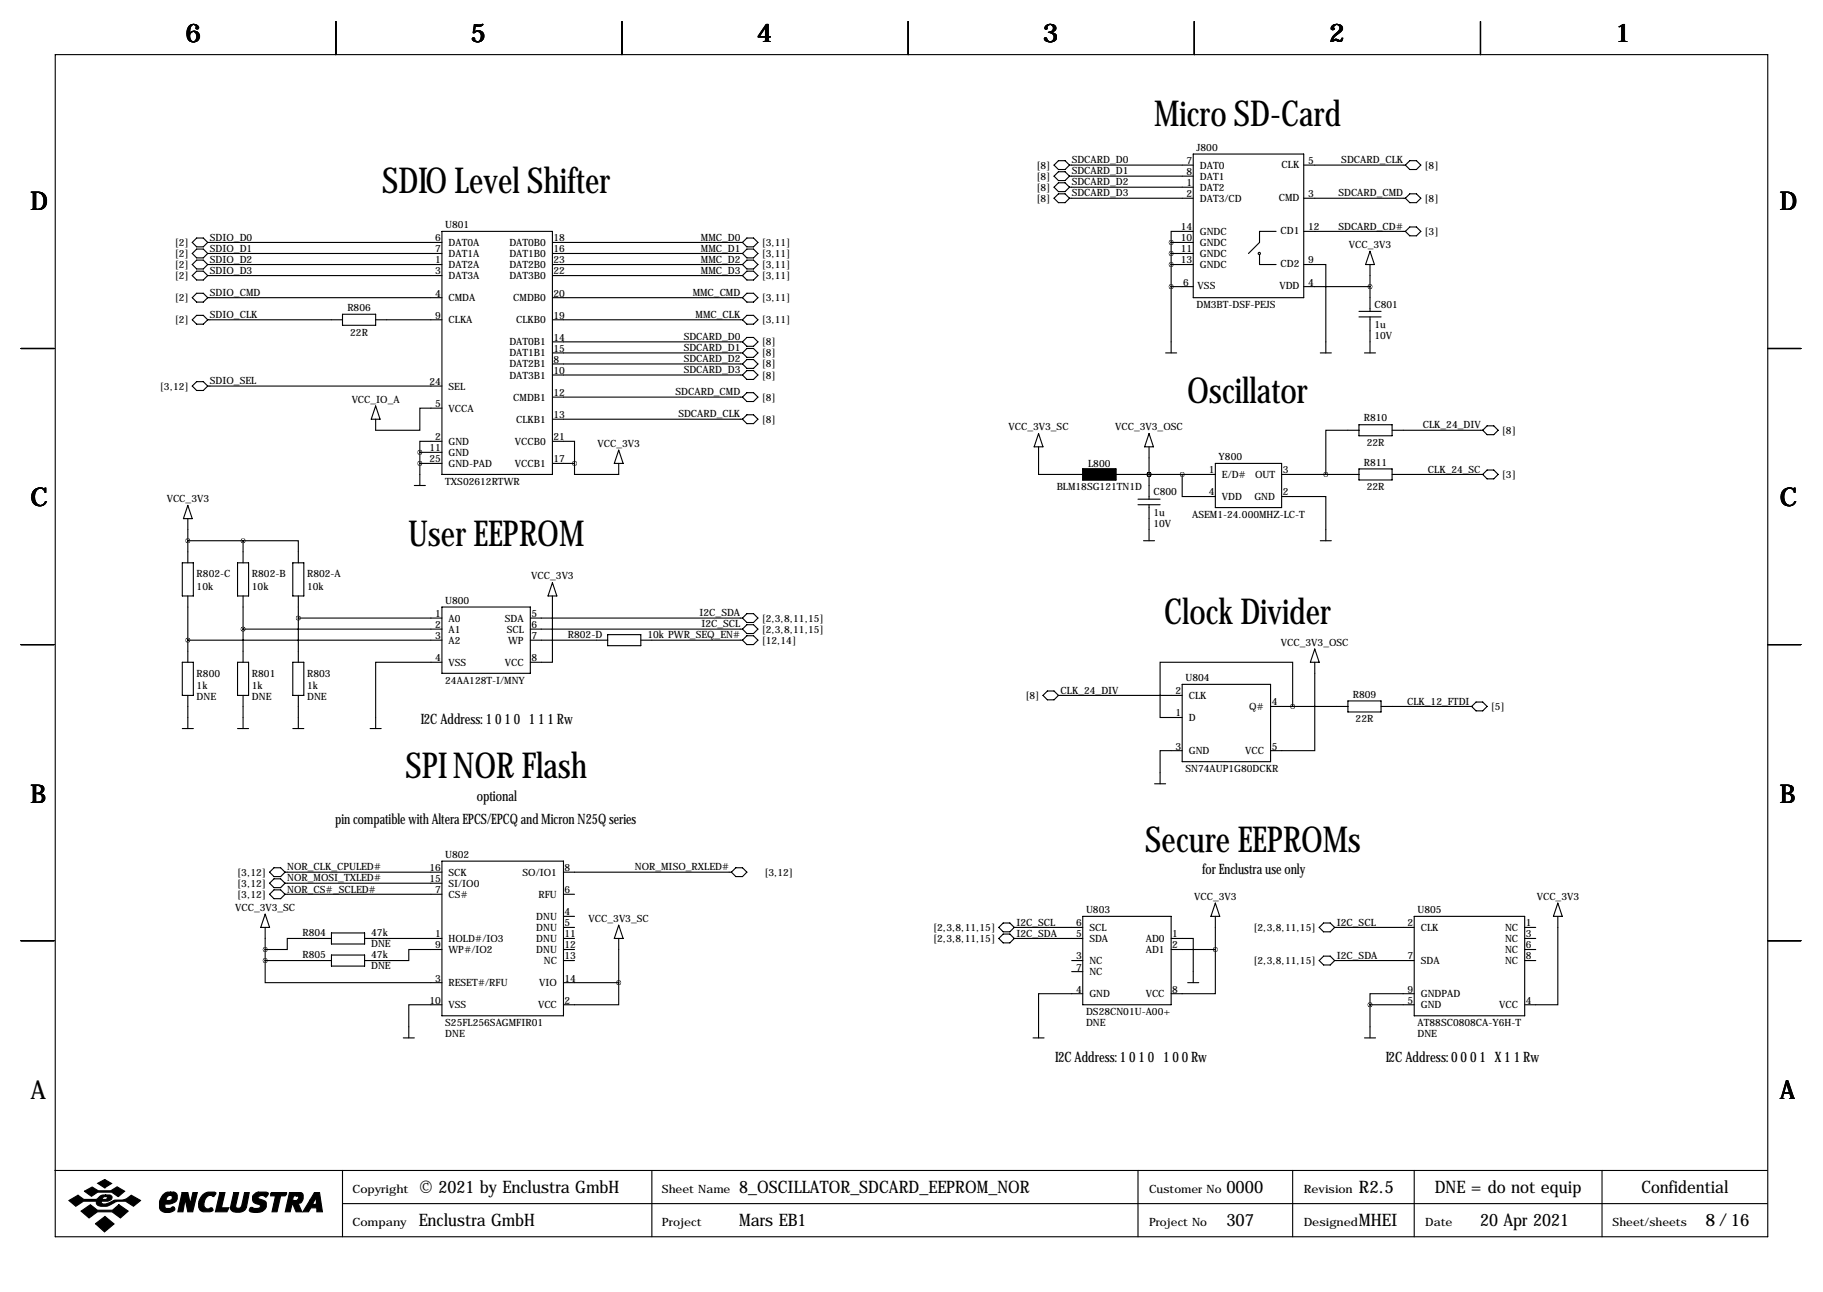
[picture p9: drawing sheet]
<svg xmlns="http://www.w3.org/2000/svg" width="419mm" height="297mm" viewBox="0 0 419 297" stroke-linecap="round" stroke-linejoin="round" font-family="sans-serif">
<g fill="none" stroke="#000" stroke-width=".25">
<path d="M12.7 12.6h393.7v271.7h-393.7zM77.2 4.9v7.7M143 4.9v7.7M208.8 4.9v7.7M274.6 4.9v7.7M340.4 4.9v7.7M242.3 38l1-1.1h1.6l1 1.1-1 1h-1.6zM245.9 38h28.4M274.3 35.4h25.4v33h-25.4zM299.7 38h23.4M324.1 36.9h1.5l1 1.1-1 1h-1.5l-1-1zM44.2 55.7l1-1h1.5l1.1 1-1.1 1.1h-1.5z"/>
<path d="M44.2 58.3l1-1h1.5l1.1 1-1.1 1h-1.5zM47.8 55.7h53.8M47.8 58.3h53.8M101.6 53.2h25.4v55.9h-25.4zM127 55.7h43.7M127 58.3h43.7M170.7 55.7l1-1h1.5l1 1-1 1.1h-1.5zM170.7 58.3l1-1h1.5l1 1-1 1h-1.5zM242.3 40.5l1-1h1.6l1 1-1 1h-1.6zM242.3 43l1-1h1.6l1 1-1 1.1h-1.6zM242.3 45.6l1-1h1.6l1 1-1 1h-1.6zM245.9 40.5h28.4"/>
<path d="M245.9 43h28.4M245.9 45.6h28.4M269.2 55.7h5.1M269.2 58.3h5.1M269.2 55.7v25.4M274.3 53.2h-5.1v2.5M289.6 58.5v2.3h3.8M293.4 53.2h-3.8v2.5l-2.6 2.6M299.7 53.2h23.4M299.7 45.6h23.4M315 57.8l1 3h-2.1zM324.1 44.6h1.5l1 1-1 1h-1.5l-1-1z"/>
<path d="M324.1 52.2h1.5l1 1-1 1h-1.5l-1-1zM44.2 60.8l1-1h1.5l1.1 1-1.1 1h-1.5zM44.2 63.4l1-1.1h1.5l1.1 1.1-1.1 1h-1.5zM44.2 73.5l1-1h1.5l1.1 1-1.1 1h-1.5zM45.2 67.4h1.5l1.1 1-1.1 1.1h-1.5l-1-1.1zM47.8 68.4h53.8M47.8 60.8h53.8M47.8 73.5h30.9M47.8 63.4h53.8M78.7 72.2h7.7v2.6h-7.7zM86.4 73.5h15.2M127 68.4h43.7"/>
<path d="M127 60.8h43.7M127 73.5h43.7M127 63.4h43.7M127 78.6h43.7M170.7 60.8l1-1h1.5l1 1-1 1h-1.5zM170.7 63.4l1-1.1h1.5l1 1.1-1 1h-1.5zM170.7 73.5l1-1h1.5l1 1-1 1h-1.5zM171.7 67.4h1.5l1 1-1 1.1h-1.5l-1-1.1zM171.7 77.6h1.5l1 1-1 1h-1.5l-1-1zM269.2 60.8h5.1M269.2 65.9h5.1M299.7 60.8h5.1v20.3"/>
<path d="M299.7 65.9h15.3M312.4 71.6h5.1M312.4 72.9h5.1M315 60.8v10.8M315 72.9v8.2M4.8 80.1h7.6M44.2 88.8l1-1.1h1.5l1.1 1.1-1.1 1h-1.5zM47.8 88.8h53.8M86.4 93.3l1 3.1h-2.1zM101.6 93.8h-5.1v5.1h-10.1v-2.5M127 91.3h43.7M127 81.1h43.7"/>
<path d="M127 83.7h43.7M127 86.2h43.7M127 96.4h43.7M170.7 81.1l1-1h1.5l1 1-1 1.1h-1.5zM171.7 82.7h1.5l1 1-1 1h-1.5l-1-1zM171.7 85.2h1.5l1 1-1 1h-1.5l-1-1zM171.7 90.3h1.5l1 1-1 1h-1.5l-1-1zM171.7 95.4h1.5l1 1-1 1h-1.5l-1-1zM238.8 99.7l1 3h-2.1zM264.2 99.7l1 3h-2.1zM268 81.1h2.5M303.5 81.1h2.6"/>
<path d="M312.4 98.9h-7.6v10.2M312.4 97.6h7.6v2.6h-7.6zM313.7 81.1h2.5M320 98.9h20.9M341.9 97.9h1.5l1 1-1 1h-1.5l-1-1zM406.4 80.1h7.6M43.2 119.2v10.2M43.2 116.2l1 3h-2zM95.2 111.6h2.6M96.5 106.5h5.1M96.5 104h5.1M96.5 104v7.6"/>
<path d="M101.6 101.5h-5.1v2.5M127 101.5h5.1v5M127 106.5h5.1M132.1 106.5v2.6h10.1v-2.6M142.2 103.5l1.1 3h-2.1zM238.8 102.7v6.4h10.1M248.9 107.8h7.6v2.5h-7.6zM256.5 109.1h22.9M261.6 114.8h5.1M261.6 116h5.1M264.2 109.1h.1M264.2 102.7v12.1"/>
<path d="M264.2 116v8.3M271.8 109.1v5.1h7.6M279.4 106.5h15.2v10.2h-15.2zM294.6 114.2h10.2v10.1M294.6 109.1h17.8M312.4 107.8h7.6v2.5h-7.6zM320 109.1h20.9M341.9 108.1h1.5l1 1-1 1h-1.5l-1-1zM41.9 129.4h2.5v7.6h-2.5zM43.2 137v15.3M43.2 124.3h12.7M54.6 129.4h2.5v7.6h-2.5z"/>
<path d="M55.9 124.3h12.7v5.1M55.9 124.3v5.1M55.9 137v15.3M67.3 129.4h2.5v7.6h-2.5zM68.6 137v15.3M101.6 139.6h20.3v15.2h-20.3zM127 137v15.3h-5.1M127 134l1 3h-2zM262.9 124.3h2.5M303.5 124.3h2.6M4.8 148.2h7.6M41.9 152.3h2.5v7.6h-2.5z"/>
<path d="M43.2 147.2h58.4M43.2 159.9v7.6M54.6 152.3h2.5v7.6h-2.5zM55.9 144.6h45.7M55.9 159.9v7.6M67.3 152.3h2.5v7.6h-2.5zM68.6 142.1h33M68.6 159.9v7.6M101.6 152.3h-15.2v15.2M121.9 142.1h48.8M121.9 144.6h48.8M121.9 147.2h17.8"/>
<path d="M139.7 145.9h7.6v2.5h-7.6zM147.3 147.2h23.4M170.7 142.1l1-1h1.5l1 1-1 1h-1.5zM171.7 146.2h1.5l1 1-1 1h-1.5l-1-1zM171.7 143.6h1.5l1 1-1 1.1h-1.5l-1-1.1zM239.8 159.9l1-1h1.5l1 1-1 1h-1.5zM243.3 159.9h28.5M271.8 157.3h20.3v17.8h-20.3zM302.3 152.3v20.3h-10.2M302.3 149.2l1 3.1h-2.1zM406.4 148.2h7.6M41.9 167.5h2.5"/>
<path d="M54.6 167.5h2.5M67.3 167.5h2.5M85.1 167.5h2.5M271.8 172.6h-5.1v7.6M292.1 162.4h17.8M297.2 162.4v-10.1h-30.5v12.7h5.1M309.9 161.1h7.6v2.6h-7.6zM317.5 162.4h20.8M339.3 161.4h1.6l1 1-1 1h-1.6l-1-1zM63 199.5h1.5l1 1-1 1h-1.5l-1-1zM101.6 198h27.9v35.5h-27.9zM169.2 199.5h1.5l1 1-1 1h-1.5l-1.1-1z"/>
<path d="M265.4 180.2h2.6M4.8 216.3h7.6M61 210.2l1 3h-2.1zM61 213.2v7.6M62 205.6l1-1h1.5l1 1-1 1h-1.5zM62 203.1l1-1.1h1.5l1 1.1-1 1h-1.5zM65.5 200.5h36.1M65.5 203.1h36.1M65.5 205.6h36.1M76.2 215.8h-10.2v2.5h-5M76.2 214.5h7.6v2.5h-7.6zM76.2 219.6h7.6v2.5h-7.6z"/>
<path d="M83.8 215.8h17.8M101.6 218.3h-7.6v2.5h-10.2M129.5 215.8h2.6M129.5 210.7h2.6M129.5 213.2h2.6M129.5 218.3h2.6M129.5 200.5h38.6M129.5 205.6h2.6M142.2 212.7l1.1 3.1h-2.1zM142.2 215.8v10.1M229.6 215.8l1-1.1h1.6l1 1.1-1 1h-1.6zM229.6 213.2l1-1h1.6l1 1-1 1h-1.6z"/>
<path d="M233.2 215.8h15.7M233.2 213.2h15.7M248.9 210.7h20.3v20.3h-20.3zM269.2 215.8h5.1v10.1M269.2 218.3h10.2M279.4 218.3v10.2h-10.2M279.4 210.7v7.6M279.4 207.6l1 3.1h-2zM303.3 213.2l1-1h1.5l1 1-1 1h-1.5zM306.8 213.2h18.3M325.1 210.7h25.4v22.8h-25.4zM350.5 215.8h2.6"/>
<path d="M350.5 213.2h2.6M350.5 218.3h2.6M358.1 210.7v20.3h-7.6M358.1 207.6l1.1 3.1h-2.1zM406.4 216.3h7.6M61 220.8v5.1h40.6M61 220.8h15.2M92.7 238.6h2.5M101.6 231h-7.6v7.6M129.5 220.8h2.6M129.5 225.9h12.7M142.2 225.9v5.1h-12.7"/>
<path d="M237.5 238.6h2.5M246.4 220.8h2.5M246.4 223.4h2.5M248.9 228.5h-10.1v10.1M273 225.9h2.6M303.3 220.8l1-1h1.5l1 1-1 1.1h-1.5zM306.8 220.8h18.3M313.7 238.6h2.5M315 231v7.6M315 231h10.1M325.1 228.5h-10.1v2.5M350.5 220.8h2.6"/>
<path d="M12.6 269.1h393.7M78.7 269.1v15.2M78.7 276.7h327.6M149.9 269.1v15.2M261.6 269.1v15.2M297.2 269.1v15.2M325.1 269.1v15.2M368.3 269.1v15.2"/>
<circle cx="289.5" cy="58.3" r=".25"/>
</g>
<g fill="#000" stroke="#000" stroke-width=".25">
<path d="M248.9 107.8h7.6v2.5h-7.6zM15.8 276l2.1-1.2 1.4 1h2.8l.3-.2a1.77 1.77 0 0 1 1.9-.9v.4l-.6 .2-.2 .5h.9l.3-.6-.4-.1v-.4h.9a.59 .59 0 0 1 .6 .7l-.2 .4-.8 .4h-1.4l-.1 .1 .1 .4a3.2 3.2 0 0 0 2.7-.7l.3-.1a4 4 0 0 0 3.8-1.1l2.1 1.2-1.6 1.3a4 4 0 0 0-5.5-.2 2.66 2.66 0 0 1-2.9-.2l-.1-.7h-3l-1.8 1.1zM19.4 273.9l1.8-1 1.4 .9h2.9l1.4-.9 1.8 1-1.5 1.2-1.5-1h-3.2l-1.5 .9zM22.5 272l1.6-.8 1.6 .9-1.6 1zM18.6 278.4l2.2-1.4 1.6 1.2h3.5l1.4-1.2 2.2 1.4-1.8 1.6-1.9-1.4h-3.4l-1.9 1.4zM37.4 274.7a1.75 1.75 0 0 1 1.8-.6v.7a.82 .82 0 0 0-.8 1.2h.6a.6 .6 0 0 0 .6-.5 .6 .6 0 0 0-.4-.7v-.7h.8l.5 .3a1.61 1.61 0 0 1 0 1.7 1.61 1.61 0 0 1-1.5 .7h-1v.9l.2 .1h.9l.7-.4 .4 .4a1.06 1.06 0 0 1-1.3 1 1.82 1.82 0 0 1-2.2-1.1 3.5 3.5 0 0 1 .7-3zM41.9 274.2h1.3l.5 2.6 .6-2.6h1.1l-1.1 4.4h-1.1l-.6-2.9-.5 2.9h-1.2zM46.7 274.6a2.78 2.78 0 0 1 2.9-.4l-.4 .9a1.32 1.32 0 0 0-2.1 .8l-.2 .8a.98 .98 0 0 0 1.1 1.2 .55 .55 0 0 1 .6-.2 .55 .55 0 0 1 .4 .6l-.7 .3-1.8-.1a1.79 1.79 0 0 1-.8-2.3zM50.5 274.2h1.2l-.8 3.5h1.7l-.4 .9h-2.7zM53.7 274.2h1.2l-.7 3.1a.73 .73 0 0 0 .7 .5 .73 .73 0 0 0 .7-.6l.6-3h1.1l-.7 3.4a2.28 2.28 0 0 1-3.6 .4v-.4zM58.3 274.7l.8-.6h2.1l.5 .2v.2l-.6 .7a.96 .96 0 0 0-1-.4 .96 .96 0 0 0-.8 .6l1.7 .8a1.71 1.71 0 0 1-.1 1.8 1.71 1.71 0 0 1-1.7 .8l-1.4-.2a.51 .51 0 0 1-.4-.7 .51 .51 0 0 1 .8-.2l1 .1a.52 .52 0 0 0 .6-.2 .52 .52 0 0 0-.2-.7 1.39 1.39 0 0 1-1.4-.6 1.39 1.39 0 0 1 .1-1.6zM62.2 274.4l.2-.2h3.5l-.1 .4-.3 .3h-1l-.8 3.7h-1.2l.8-3.7h-1.1z"/>
<path d="M66.5 274.2h1.7v.7h-.7l-.2 1.1h.9l.3-.3a.44 .44 0 0 0 .1-.5 .44 .44 0 0 0-.4-.3v-.7h1l.3 .2 .2 .3v.9a1.03 1.03 0 0 1-1.2 1l.9 2h-1.3l-.8-1.8h-.1l-.5 1.8h-1.1zM72.3 274.2h1.2l.6 4.4h-1.3v-.9h-1.3l-.6 .9h-1.3l1.7-2.7h1l-.4 .8 .2 .2h.4l.2-.2v-1.5l-.4 .7h-1zM21.9 281.3l2.2-1.6 2.1 1.7-2.2 1.8z"/>
</g>
<path d="M269.2 58.3a.05 .05 0 0 0 .1 0 .05 .05 0 0 0-.1 0zM269.2 55.7a.05 .05 0 0 0 .1 0 .05 .05 0 0 0-.1 0zM314.9 65.9a.05 .05 0 0 0 .1 0 .05 .05 0 0 0-.1 0zM132 106.5a.05 .05 0 0 0 .1 0 .05 .05 0 0 0-.1 0zM96.5 106.5a.05 .05 0 0 0 .1 0 .05 .05 0 0 0-.1 0zM96.5 104a.05 .05 0 0 0 .1 0 .05 .05 0 0 0-.1 0zM271.7 109.1a.05 .05 0 0 0 .1 0 .05 .05 0 0 0-.1 0zM264.1 109.1a.05 .05 0 0 0 .1 0 .05 .05 0 0 0-.1 0zM297.1 162.4a.05 .05 0 0 0 .1 0 .05 .05 0 0 0-.1 0zM68.5 142.1a.05 .05 0 0 0 .1 0 .05 .05 0 0 0-.1 0zM55.8 144.6a.05 .05 0 0 0 .1 0 .05 .05 0 0 0-.1 0zM43.1 147.2a.05 .05 0 0 0 .1 0 .05 .05 0 0 0-.1 0zM55.8 124.3a.05 .05 0 0 0 .1 0 .05 .05 0 0 0-.1 0zM142.2 225.9a.05 .05 0 0 0 .1 0 .05 .05 0 0 0-.1 0zM269.2 60.8a.05 .05 0 0 0 .1 0 .05 .05 0 0 0-.1 0zM269.2 65.9a.05 .05 0 0 0 .1 0 .05 .05 0 0 0-.1 0zM43.1 124.3a.05 .05 0 0 0 .1 0 .05 .05 0 0 0-.1 0zM314.9 231a.05 .05 0 0 0 .1 0 .05 .05 0 0 0-.1 0zM264.1 109.1a.05 .05 0 0 0 .1 0 .05 .05 0 0 0-.1 0zM60.9 220.8a.05 .05 0 0 0 .1 0 .05 .05 0 0 0-.1 0zM60.9 218.3a.05 .05 0 0 0 .1 0 .05 .05 0 0 0-.1 0z" fill="#000" stroke="#000" stroke-width="1"/>
<g font-size="8.2">
<text x="265.3" y="29.1">Micro SD-Card</text>
<text x="87.8" y="44.3">SDIO Level Shifter</text>
<text x="272.9" y="92.6">Oscillator</text>
<text x="93.8" y="125.6">User EEPROM</text>
<text x="267.6" y="143.4">Clock Divider</text>
<text x="93.2" y="178.9">SPI NOR Flash</text>
<text x="263.3" y="195.9">Secure EEPROMs</text>
</g>
<g font-size="5.9">
<text x="42.7" y="9.8">6</text>
<text x="108.2" y="9.8">5</text>
<text x="174" y="9.8">4</text>
<text x="239.8" y="9.8">3</text>
<text x="305.6" y="9.8">2</text>
<text x="371.3" y="9.8">1</text>
<text x="7" y="48.4">D</text>
<text x="409.2" y="48.4">D</text>
<text x="7" y="116.4">C</text>
<text x="409.2" y="116.4">C</text>
<text x="7" y="184.5">B</text>
<text x="409.2" y="184.5">B</text>
<text x="7" y="252.6">A</text>
<text x="409.2" y="252.6">A</text>
</g>
<g font-size="4">
<text x="96.3" y="274.2">© 2021 by Enclustra GmbH</text>
<text x="169.9" y="274.2">8_OSCILLATOR_SDCARD_EEPROM_NOR</text>
<text x="281.9" y="274.2">0000</text>
<text x="312.4" y="274.2">R2.5</text>
<text x="329.8" y="274.2">DNE = do not equip</text>
<text x="377.3" y="274.2">Confidential</text>
<text x="96.3" y="281.8">Enclustra GmbH</text>
<text x="169.9" y="281.8">Mars EB1</text>
<text x="281.9" y="281.8">307</text>
<text x="312.4" y="281.8">MHEI</text>
<text x="340.3" y="281.8">20 Apr 2021</text>
<text x="392.1" y="281.8">8 / 16</text>
</g>
<g font-size="3.3">
<text x="96.8" y="166.5">I2C Address: 1 0 1 0 1 1 1 Rw</text>
<text x="109.6" y="184.3">optional</text>
<text x="77.1" y="189.3">pin compatible with Altera EPCS/EPCQ and Micron N25Q series</text>
<text x="276.4" y="201">for Enclustra use only</text>
<text x="242.6" y="244.1">I2C Address: 1 0 1 0 1 0 0 Rw</text>
<text x="318.6" y="244.1">I2C Address: 0 0 0 1 X 1 1 Rw</text>
</g>
<g font-size="2.6">
<text x="81" y="274.2">Copyright</text>
<text x="152.1" y="274.2">Sheet Name</text>
<text x="264.2" y="274.2">Customer No</text>
<text x="299.7" y="274.2">Revision</text>
<text x="81" y="281.8">Company</text>
<text x="152.1" y="281.8">Project</text>
<text x="264.2" y="281.8">Project No</text>
<text x="299.7" y="281.8">Designed</text>
<text x="327.7" y="281.8">Date</text>
<text x="370.7" y="281.8">Sheet/sheets</text>
</g>
<g font-size="2.3">
<text x="275.1" y="34.7">J800</text>
<text x="238.3" y="38.8">[8]</text>
<text x="238.3" y="41.3">[8]</text>
<text x="246.4" y="37.6">SDCARD_D0</text>
<text x="246.4" y="40.1">SDCARD_D1</text>
<text x="272.8" y="37.7">7</text>
<text x="272.8" y="40.2">8</text>
<text x="275.8" y="38.8">DAT0</text>
<text x="275.8" y="41.3">DAT1</text>
<text x="294.6" y="38.5">CLK</text>
<text x="300.7" y="37.7">5</text>
<text x="308.4" y="37.6">SDCARD_CLK</text>
<text x="327.5" y="38.8">[8]</text>
<text x="238.3" y="43.8">[8]</text>
<text x="238.3" y="46.4">[8]</text>
<text x="246.4" y="42.6">SDCARD_D2</text>
<text x="246.4" y="45.2">SDCARD_D3</text>
<text x="272.8" y="42.8">1</text>
<text x="272.8" y="45.3">2</text>
<text x="275.8" y="43.8">DAT2</text>
<text x="275.8" y="46.4">DAT3/CD</text>
<text x="294" y="46.1">CMD</text>
<text x="300.7" y="45.3">3</text>
<text x="307.7" y="45.2">SDCARD_CMD</text>
<text x="327.5" y="46.4">[8]</text>
<text x="102.4" y="52.4">U801</text>
<text x="271.5" y="52.9">14</text>
<text x="294.4" y="53.8">CD1</text>
<text x="300.7" y="52.9">12</text>
<text x="307.7" y="52.8">SDCARD_CD#</text>
<text x="40.2" y="56.5">[2]</text>
<text x="40.2" y="59.1">[2]</text>
<text x="48.3" y="55.3">SDIO_D0</text>
<text x="48.3" y="57.9">SDIO_D1</text>
<text x="100.1" y="55.5">6</text>
<text x="100.1" y="58">7</text>
<text x="103.1" y="56.5">DAT0A</text>
<text x="103.1" y="59.1">DAT1A</text>
<text x="117.1" y="56.5">DAT0B0</text>
<text x="117.1" y="59.1">DAT1B0</text>
<text x="127.3" y="55.5">18</text>
<text x="127.3" y="58">16</text>
<text x="161.1" y="55.3">MMC_D0</text>
<text x="161.1" y="57.9">MMC_D1</text>
<text x="175.1" y="56.5">[3,11]</text>
<text x="175.1" y="59.1">[3,11]</text>
<text x="271.5" y="55.5">10</text>
<text x="271.5" y="58">11</text>
<text x="275.8" y="54">GNDC</text>
<text x="275.8" y="56.5">GNDC</text>
<text x="275.8" y="59.1">GNDC</text>
<text x="310.1" y="57">VCC_3V3</text>
<text x="327.5" y="54">[3]</text>
<text x="40.2" y="61.6">[2]</text>
<text x="40.2" y="64.2">[2]</text>
<text x="48.3" y="60.4">SDIO_D2</text>
<text x="48.3" y="63">SDIO_D3</text>
<text x="100.1" y="60.6">1</text>
<text x="100.1" y="63.1">3</text>
<text x="103.1" y="61.6">DAT2A</text>
<text x="103.1" y="64.2">DAT3A</text>
<text x="117.1" y="61.6">DAT2B0</text>
<text x="117.1" y="64.2">DAT3B0</text>
<text x="127.3" y="60.6">23</text>
<text x="127.3" y="63.1">22</text>
<text x="161.1" y="60.4">MMC_D2</text>
<text x="161.1" y="63">MMC_D3</text>
<text x="175.1" y="61.6">[3,11]</text>
<text x="175.1" y="64.2">[3,11]</text>
<text x="271.5" y="60.6">13</text>
<text x="272" y="65.6">6</text>
<text x="275.8" y="61.6">GNDC</text>
<text x="294.4" y="61.4">CD2</text>
<text x="300.7" y="60.6">9</text>
<text x="300.7" y="65.6">4</text>
<text x="40.2" y="69.2">[2]</text>
<text x="48.3" y="68">SDIO_CMD</text>
<text x="79.9" y="71.5">R806</text>
<text x="100.1" y="68.2">4</text>
<text x="103.1" y="69.2">CMDA</text>
<text x="118" y="69.2">CMDB0</text>
<text x="127.3" y="68.2">20</text>
<text x="159.3" y="68">MMC_CMD</text>
<text x="175.1" y="69.2">[3,11]</text>
<text x="275.1" y="70.8">DM3BT-DSF-PEJS</text>
<text x="275.3" y="66.5">VSS</text>
<text x="294.1" y="66.5">VDD</text>
<text x="316" y="70.7">C801</text>
<text x="40.2" y="74.3">[2]</text>
<text x="48.3" y="73.1">SDIO_CLK</text>
<text x="80.5" y="77.2">22R</text>
<text x="100.1" y="73.3">9</text>
<text x="103.1" y="74.3">CLKA</text>
<text x="118.7" y="74.3">CLKB0</text>
<text x="127.3" y="73.3">19</text>
<text x="159.9" y="73.1">MMC_CLK</text>
<text x="175.1" y="74.3">[3,11]</text>
<text x="316" y="75.4">1u</text>
<text x="316" y="77.9">10V</text>
<text x="117.1" y="79.4">DAT0B1</text>
<text x="117.1" y="81.9">DAT1B1</text>
<text x="127.3" y="78.3">14</text>
<text x="127.3" y="80.9">15</text>
<text x="127.3" y="83.4">8</text>
<text x="157.2" y="78.2">SDCARD_D0</text>
<text x="157.2" y="80.7">SDCARD_D1</text>
<text x="157.2" y="83.3">SDCARD_D2</text>
<text x="175.1" y="79.4">[8]</text>
<text x="175.1" y="81.9">[8]</text>
<text x="36.8" y="89.6">[3,12]</text>
<text x="48.3" y="88.4">SDIO_SEL</text>
<text x="98.8" y="88.5">24</text>
<text x="103.1" y="89.6">SEL</text>
<text x="117.1" y="84.5">DAT2B1</text>
<text x="117.1" y="87">DAT3B1</text>
<text x="127.3" y="86">10</text>
<text x="157.2" y="85.8">SDCARD_D3</text>
<text x="175.1" y="84.5">[8]</text>
<text x="175.1" y="87">[8]</text>
<text x="80.8" y="92.6">VCC_IO_A</text>
<text x="100.1" y="93.6">5</text>
<text x="103.1" y="94.6">VCCA</text>
<text x="118" y="92.1">CMDB1</text>
<text x="127.3" y="91">12</text>
<text x="155.3" y="90.9">SDCARD_CMD</text>
<text x="156" y="96">SDCARD_CLK</text>
<text x="175.1" y="92.1">[8]</text>
<text x="100.1" y="101.2">2</text>
<text x="118.7" y="97.2">CLKB1</text>
<text x="127.3" y="96.1">13</text>
<text x="127.3" y="101.2">21</text>
<text x="175.1" y="97.2">[8]</text>
<text x="231.9" y="98.9">VCC_3V3_SC</text>
<text x="256.4" y="98.9">VCC_3V3_OSC</text>
<text x="313.5" y="96.9">R810</text>
<text x="327.1" y="98.5">CLK_24_DIV</text>
<text x="345.3" y="99.7">[8]</text>
<text x="98.8" y="106.3">25</text>
<text x="98.8" y="103.7">11</text>
<text x="103.1" y="107.3">GND-PAD</text>
<text x="103.1" y="102.3">GND</text>
<text x="103.1" y="104.8">GND</text>
<text x="118.4" y="102.3">VCCB0</text>
<text x="118.4" y="107.3">VCCB1</text>
<text x="127.3" y="106.3">17</text>
<text x="137.4" y="102.7">VCC_3V3</text>
<text x="250.2" y="107.3">L800</text>
<text x="280.2" y="105.8">Y800</text>
<text x="313.5" y="107">R811</text>
<text x="314.2" y="102.6">22R</text>
<text x="102.4" y="111.5">TXS02612RTWR</text>
<text x="242.9" y="112.7">BLM18SG121TN1D</text>
<text x="265.2" y="113.9">C800</text>
<text x="277.9" y="108.8">1</text>
<text x="277.9" y="113.9">4</text>
<text x="280.9" y="109.9">E/D#</text>
<text x="288.5" y="109.9">OUT</text>
<text x="294.9" y="113.9">2</text>
<text x="294.9" y="108.8">3</text>
<text x="314.2" y="112.7">22R</text>
<text x="328.3" y="108.7">CLK_24_SC</text>
<text x="345.3" y="109.9">[3]</text>
<text x="38.3" y="115.4">VCC_3V3</text>
<text x="265.2" y="118.6">1u</text>
<text x="274.1" y="119.1">ASEM1-24.000MHZ-LC-T</text>
<text x="280.9" y="115">VDD</text>
<text x="288.4" y="115">GND</text>
<text x="265.2" y="121.1">10V</text>
<text x="45.2" y="132.7">R802-C</text>
<text x="45.2" y="135.6">10k</text>
<text x="57.9" y="132.7">R802-B</text>
<text x="57.9" y="135.6">10k</text>
<text x="70.6" y="132.7">R802-A</text>
<text x="70.6" y="135.6">10k</text>
<text x="122.1" y="133.2">VCC_3V3</text>
<text x="100.1" y="141.8">1</text>
<text x="102.4" y="138.8">U800</text>
<text x="103.1" y="142.9">A0</text>
<text x="116.1" y="142.9">SDA</text>
<text x="122.2" y="141.8">5</text>
<text x="160.8" y="141.7">I2C_SDA</text>
<text x="175.1" y="142.9">[2,3,8,11,15]</text>
<text x="100.1" y="144.4">2</text>
<text x="100.1" y="146.9">3</text>
<text x="103.1" y="145.4">A1</text>
<text x="103.1" y="148">A2</text>
<text x="116.5" y="145.4">SCL</text>
<text x="116.8" y="148">WP</text>
<text x="122.2" y="144.4">6</text>
<text x="122.2" y="146.9">7</text>
<text x="130.6" y="146.7">R802-D</text>
<text x="148.8" y="146.7">10k PWR_SEQ_EN#</text>
<text x="161.2" y="144.2">I2C_SCL</text>
<text x="175.1" y="145.4">[2,3,8,11,15]</text>
<text x="175.1" y="148">[12,14]</text>
<text x="294.5" y="148.4">VCC_3V3_OSC</text>
<text x="45.2" y="155.6">R800</text>
<text x="57.9" y="155.6">R801</text>
<text x="70.6" y="155.6">R803</text>
<text x="100.1" y="152">4</text>
<text x="103.1" y="153.1">VSS</text>
<text x="116.1" y="153.1">VCC</text>
<text x="122.2" y="152">8</text>
<text x="45.2" y="158.4">1k</text>
<text x="45.2" y="161">DNE</text>
<text x="57.9" y="158.4">1k</text>
<text x="57.9" y="161">DNE</text>
<text x="70.6" y="158.4">1k</text>
<text x="70.6" y="161">DNE</text>
<text x="102.4" y="157.2">24AA128T-I/MNY</text>
<text x="235.8" y="160.7">[8]</text>
<text x="243.8" y="159.5">CLK_24_DIV</text>
<text x="270.3" y="159.6">2</text>
<text x="272.5" y="156.6">U804</text>
<text x="273.3" y="160.7">CLK</text>
<text x="311" y="160.4">R809</text>
<text x="270.3" y="164.7">1</text>
<text x="273.3" y="165.8">D</text>
<text x="287.2" y="163.2">Q#</text>
<text x="292.4" y="162.2">4</text>
<text x="311.7" y="166.1">22R</text>
<text x="323.5" y="162">CLK_12_FTDI</text>
<text x="342.7" y="163.2">[5]</text>
<text x="270.3" y="172.3">3</text>
<text x="273.3" y="173.4">GND</text>
<text x="286.3" y="173.4">VCC</text>
<text x="292.4" y="172.3">5</text>
<text x="272.5" y="177.5">SN74AUP1G80DCKR</text>
<text x="102.4" y="197.2">U802</text>
<text x="54.6" y="201.3">[3,12]</text>
<text x="54.6" y="203.9">[3,12]</text>
<text x="66" y="200.1">NOR_CLK_CPULED#</text>
<text x="66" y="202.7">NOR_MOSI_TXLED#</text>
<text x="98.8" y="200.3">16</text>
<text x="98.8" y="202.8">15</text>
<text x="103.1" y="201.3">SCK</text>
<text x="103.1" y="203.9">SI/IO0</text>
<text x="120.1" y="201.3">SO/IO1</text>
<text x="129.8" y="200.3">8</text>
<text x="145.9" y="200.1">NOR_MISO_RXLED#</text>
<text x="175.7" y="201.3">[3,12]</text>
<text x="54.1" y="209.4">VCC_3V3_SC</text>
<text x="54.6" y="206.4">[3,12]</text>
<text x="66" y="205.2">NOR_CS#_SCLED#</text>
<text x="100.1" y="205.3">7</text>
<text x="103.1" y="206.4">CS#</text>
<text x="123.8" y="206.4">RFU</text>
<text x="129.8" y="205.3">6</text>
<text x="249.7" y="209.9">U803</text>
<text x="274.5" y="206.9">VCC_3V3</text>
<text x="325.9" y="209.9">U805</text>
<text x="353.3" y="206.9">VCC_3V3</text>
<text x="69.5" y="215.3">R804</text>
<text x="85.3" y="215.3">47k</text>
<text x="100.1" y="215.5">1</text>
<text x="123.3" y="211.5">DNU</text>
<text x="123.3" y="214">DNU</text>
<text x="129.8" y="210.4">4</text>
<text x="129.8" y="213">5</text>
<text x="129.8" y="215.5">11</text>
<text x="135.3" y="211.9">VCC_3V3_SC</text>
<text x="214.5" y="214">[2,3,8,11,15]</text>
<text x="233.7" y="215.4">I2C_SDA</text>
<text x="233.7" y="212.8">I2C_SCL</text>
<text x="247.4" y="213">6</text>
<text x="247.4" y="215.5">5</text>
<text x="250.4" y="214">SCL</text>
<text x="269.5" y="215.5">1</text>
<text x="288.2" y="214">[2,3,8,11,15]</text>
<text x="307.3" y="212.8">I2C_SCL</text>
<text x="323.6" y="213">2</text>
<text x="326.6" y="214">CLK</text>
<text x="346" y="214">NC</text>
<text x="350.8" y="213">1</text>
<text x="350.8" y="215.5">3</text>
<text x="69.5" y="220.3">R805</text>
<text x="85.3" y="220.3">47k</text>
<text x="85.3" y="217.8">DNE</text>
<text x="100.1" y="218">9</text>
<text x="103.1" y="216.6">HOLD#/IO3</text>
<text x="103.1" y="219.1">WP#/IO2</text>
<text x="123.3" y="216.6">DNU</text>
<text x="123.3" y="219.1">DNU</text>
<text x="125" y="221.6">NC</text>
<text x="129.8" y="218">12</text>
<text x="129.8" y="220.6">13</text>
<text x="214.5" y="216.6">[2,3,8,11,15]</text>
<text x="247.4" y="220.6">3</text>
<text x="250.4" y="216.6">SDA</text>
<text x="250.4" y="221.6">NC</text>
<text x="263.4" y="216.6">AD0</text>
<text x="263.4" y="219.1">AD1</text>
<text x="269.5" y="218">2</text>
<text x="288.2" y="221.6">[2,3,8,11,15]</text>
<text x="307.3" y="220.4">I2C_SDA</text>
<text x="323.6" y="220.6">7</text>
<text x="326.6" y="221.6">SDA</text>
<text x="346" y="216.6">NC</text>
<text x="346" y="219.1">NC</text>
<text x="346" y="221.6">NC</text>
<text x="350.8" y="218">6</text>
<text x="350.8" y="220.6">8</text>
<text x="85.3" y="222.9">DNE</text>
<text x="100.1" y="225.7">3</text>
<text x="103.1" y="226.7">RESET#/RFU</text>
<text x="124" y="226.7">VIO</text>
<text x="129.8" y="225.7">14</text>
<text x="247.4" y="223.1">7</text>
<text x="250.4" y="224.2">NC</text>
<text x="98.8" y="230.7">10</text>
<text x="103.1" y="231.8">VSS</text>
<text x="123.7" y="231.8">VCC</text>
<text x="129.8" y="230.7">2</text>
<text x="247.4" y="228.2">4</text>
<text x="249.7" y="233.4">DS28CN01U-A00+</text>
<text x="250.4" y="229.3">GND</text>
<text x="263.4" y="229.3">VCC</text>
<text x="269.5" y="228.2">8</text>
<text x="323.6" y="228.2">9</text>
<text x="323.6" y="230.7">5</text>
<text x="326.6" y="229.3">GNDPAD</text>
<text x="326.6" y="231.8">GND</text>
<text x="344.7" y="231.8">VCC</text>
<text x="350.8" y="230.7">4</text>
<text x="102.4" y="235.9">S25FL256SAGMFIR01</text>
<text x="102.4" y="238.5">DNE</text>
<text x="249.7" y="235.9">DNE</text>
<text x="325.9" y="235.9">AT88SC0808CA-Y6H-T</text>
<text x="325.9" y="238.5">DNE</text>
</g>
</svg>
